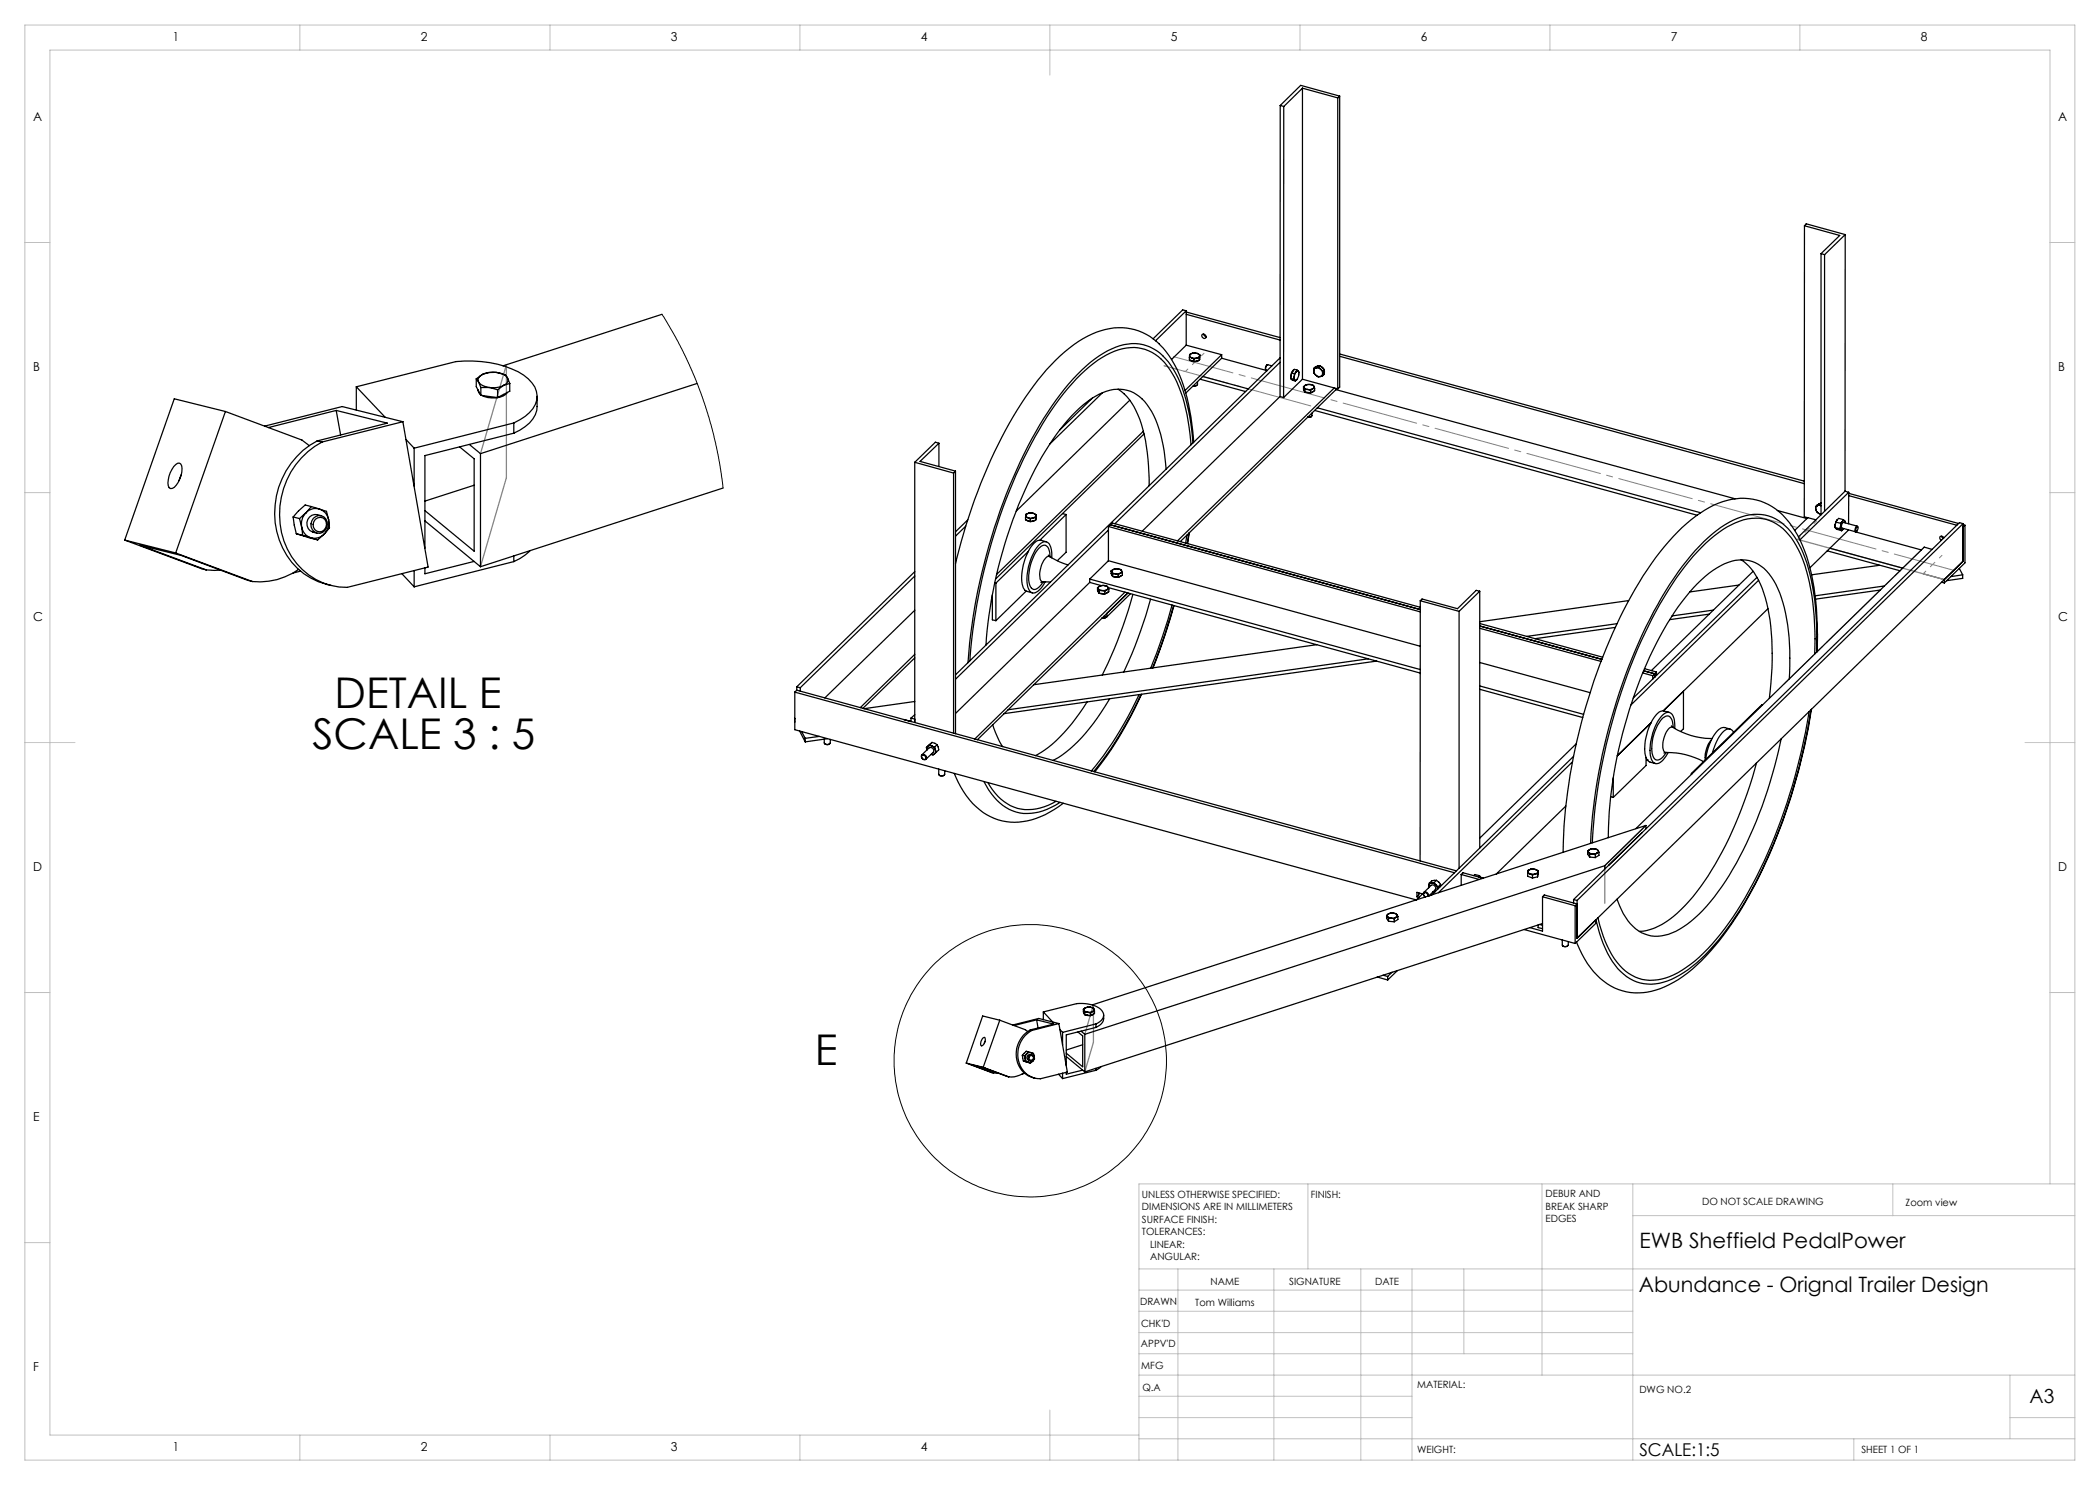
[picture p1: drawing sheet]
<svg xmlns="http://www.w3.org/2000/svg" width="420mm" height="297mm" viewBox="0 0 420 297" stroke-linecap="round" stroke-linejoin="round" font-family="sans-serif">
<g fill="none" stroke="#000" stroke-width=".2">
<path d="M132.4 62.9l2.8 4.7 1.7 3.3 2.1 4.7 1.4 3.7 1.4 4.2 1.4 5.3 .8 4.5 .6 4.3"/>
<circle cx="206.1" cy="212.1" r="27.2"/>
</g>
<path d="M96.1 90.7l5.2-17.7v22.5l-5.2 17.8M359.5 107.9l29.4 8M329.2 165.1l-8.2 8v7.6M217 206.9l1.7-6v7.6l-1.7 5.9" fill="none" stroke="#808080" stroke-width=".25"/>
<g fill="none" stroke="#c0c0c0" stroke-width=".2">
<path d="M5 5h410v287h-410zM60 5v5M110 5v5M160 5v5M210 5v10M260 5v5M310 5v5M360 5v5M5 48.5h5M410 48.5h5M5 98.5h5M410 98.5h5"/>
<path d="M5 148.5h10M405 148.5h10M5 198.5h5M410 198.5h5M261.6 236.8v17M308.4 236.8v38.2M326.6 236.8v55.2M378.6 236.8v6.3M410 236.8v-226.8h-400v277h217.8M415 236.8h-187.2v55.2M5 248.5h5M227.8 253.8h187.2"/>
<path d="M227.8 258h98.8M235.6 253.8v38.2M254.8 253.8v38.2M272.2 253.8v38.2M282.4 253.8v38.2M292.8 253.8v17M326.6 243.1h88.4M227.8 270.8h98.8M227.8 266.5h98.8M227.8 262.3h98.8M227.8 279.3h54.6M227.8 275h187.2"/>
<path d="M402 275v12.8M60 287v5M110 287v5M160 287v5M210 282v10M227.8 287.8h187.2M227.8 283.5h54.6M370.8 287.8v4.2M402 283.5h13"/>
</g>
<path d="M384.9 109.4l-28.1 27.4" fill="none" stroke="#808080" stroke-width=".2" stroke-dasharray="15.2 1.3 1.3 1.3" stroke-dashoffset="7.1"/>
<path d="M234.7 71.3l156.1 42.8" fill="none" stroke="#808080" stroke-width=".2" stroke-dasharray="15.2 1.3 1.3 1.3" stroke-dashoffset="2.9"/>
<path d="M232.8 73.1l4.3 1.2" fill="none" stroke="#808080" stroke-width=".2" stroke-dasharray="15.2 1.3 1.3 1.3" stroke-dashoffset="14.9"/>
<path d="M232.8 73.1l29.4 8.1" fill="none" stroke="#808080" stroke-width=".2" stroke-dasharray="15.2 1.3 1.3 1.3" stroke-dashoffset="1.9"/>
<path d="M237.1 74.3l3.7-3.6M359.6 107.9l3.7-3.7M384.6 114.7l3.8-3.6" fill="none" stroke="#808080" stroke-width=".2" stroke-dasharray="15.2 1.3 1.3 1.3" stroke-dashoffset="14.5"/>
<g fill="none" stroke="#000" stroke-width=".25">
<path d="M260.5 17.6l7 2M260.5 17.6l-3.7 3.7M260.5 17.6v58.2M267.5 19.6v58.2M267.9 19.2l-7.8-2.1-4.1 4M267.9 19.2l-.4 .4M267.9 19.2v58.2l-.4 .4M256 21.1l.8 .2M256 21.1v58.2M256.8 21.3l-.1 58.2M360.9 45.2l7 1.9-3.7 3.6M360.9 45.2l.3-.4 7.8 2.1"/>
<path d="M360.9 45.2v58.2l2.3 .6M364.2 50.7l.7 .2M364.2 50.7v52.3M364.9 50.9v51.4M369 46.9v51.3M369 46.9l-4.1 4M71.3 77.4l19.9-5.1a21.9 21.9 0 0 1 13.5 2.7 4.9 4.9 0 0 1 2.7 5 7.3 7.3 0 0 1-4.6 4.6M71.3 77.4l5.7 6M71.3 77.4v4.6M95.2 75.8l.5 .6M95.2 75.8v1.5l1 1.8M95.6 78l.5 .9"/>
<path d="M95.7 76.4a3 3 0 0 0 2.1 1.1M95.7 76.4l.5 1.1M96.2 79.1l3.3 .4M96.2 77.5v1.6M96.2 77.5h1.6M96.5 74.9a1.15 1.15 0 0 0-.8 1.5M96.5 74.9l-1.3 .9M97.8 77.5l1.7 .5M99.4 74.5a5.2 5.2 0 0 0-2.9 .4M99.4 74.5a2.7 2.7 0 0 1 2.1 1.1M99.4 74.5l1.6 .5 .5 .6M99.4 74.5h-1.7l-1.2 .4"/>
<path d="M99.5 78v1.5M100.7 77.1a4.9 4.9 0 0 1-2.9 .4M100.7 77.1l-1.2 .9M101.5 75.6a1.11 1.11 0 0 1-.8 1.5M101.5 78.5a4.4 4.4 0 0 1-5.1 .6M101.5 75.6l.5 1.1M102 76.7l-1.3 .4M102 76.7v1.5l-2.5 1.3M107.4 79.3a5.8 5.8 0 0 1-1.5 5.3l-1.9 1.4-1.2 .6M132.4 62.9l-31.8 10.3M139.4 76.7l-43.3 14M218.5 79.6l-6.6 6.4"/>
<path d="M220.5 78.6l-10.6 10.2M223.6 77.8a13 13 0 0 1 5 8.1 43.1 43.1 0 0 1 1.2 11.3M237.2 62.9l18.8 5.1M237.2 62.4l18.8 5.1M237.2 62.2l-6.1 6M237.2 62.2l-.7-.2-5.9 5.8M237.2 69l-2.9 2.9M237.2 62.2v6.8M237.2 69l7.1 1.9M237.9 71.5v.5l.9 .3M237.9 71.5h.4M237.9 71.1v.2l.4 .2"/>
<path d="M237.9 71.1v.4M238 72a1.59 1.59 0 0 0 1.7 .1M238.3 71.5l1 .1M238.3 71.5l.5 .3M238.5 70.7l-.4 .1-.2 .3M238.5 70.7h1M238.5 70.7l-.5 .2-.1 .2M238.8 71.8v.5M239.3 71.6l-.5 .2M239.4 77l-.7 .2M239.5 70.7l.3 .2 .1 .3M239.5 76.3v.7l-.4 .1h-.4"/>
<path d="M239.5 70.7l.5 .3M239.9 71.5l-.6 .1M239.9 72.1l-1.1 .2M239.9 71.5v.6M239.9 71.2l-.2 .2-.4 .2M239.9 71.2v.3M239.9 71.8v.2M240 71l-.1 .2M240 71l-.1 1.1M240 75.8l9.1 2.5M240.5 66.8a.46 .46 0 0 1 .7 .3 .46 .46 0 0 1-.4 .6l-.4-.4zM240.6 75.3l9.1 2.5"/>
<path d="M240.7 66.8l.1 .3 .4 .2M244.3 71.6l8.9 2.5M244.3 70.9l-7.3 7.2M244.3 71.6l-7.2 7M244.3 70.9v.7M253.2 74.1l.2 .1M253.4 73h-.1a.88 .88 0 0 0-.1 1M254.4 73.2l-.9-.3a.97 .97 0 0 0-.3 1.2M256 79.3l.7 .2M256 72.5l-33 32.2M256 71.6l-64.9 63.4M256 79.3l-27.5 26.9"/>
<path d="M258.2 75.7l.1 .2M258.2 75.7l.5 .1M258.2 75.7l.3 .4 .6 .1M258.3 75.9h.1M258.3 74.6l-.1 1.1M258.3 74.6l.6 .2M258.7 75.8l.3 .3M258.8 74a1.7 1.7 0 0 0-.6 1.7M258.9 75.3l-.2 .5M258.9 75.3l.1 .8M258.9 74.8v.5M259 76.1l.1 .1"/>
<path d="M259.2 74.4l-.3 .9M259.2 74.4l-.3 .4M259.4 75.9l-.2 .2h-.2M259.4 74l.2 .2M259.4 74l-.5-.1-.6 .7M259.4 74l-.2 .4M259.4 75.9l-.3 .3M259.6 74.2h-.1l-.3 .2M259.6 74.2a1.72 1.72 0 0 1-.2 1.7M259.6 74.2l.2 .3M259.8 74.5v.1M260.5 75.8l-3.8 3.7"/>
<path d="M260.5 75.8l7 2M260.7 77.3l.1 .2M260.7 77.3v.6l.3 .5M260.8 78.1l.1 .2M260.8 77.5l.3 .3 .4 .1M260.8 77.5l.2 .4M261 78.4l1.1 .2M261 77.9v.5M261 77.9h.5M261.1 77l-.3 .3v.2M261.1 77l-.4 .3M261.5 77.9l.6 .2"/>
<path d="M262.1 76.9l-1 .1M262.1 76.9l.7 .4M262.1 76.9l.5 .1 .2 .3M262.1 78.1v.5M262.5 77.7l-1 .2M262.5 77.7l-.4 .4M262.7 74.2l.1 .3 .3 .5M262.7 74.2v.4l.4 .4M262.7 78.2a1.45 1.45 0 0 1-1.6 .2M262.8 77.3v.2l-.3 .2M262.8 77.3l.1 .3M262.8 73.6l-.1 .6"/>
<path d="M262.9 77.6l-.4 .1M262.9 77.6v.5l-.8 .5M263.1 75l.4 .2 .5 .1M263.1 75l.5 .4 .4-.1M263.2 73.6l-.3 .2-.2 .4M263.2 73.6h.5l.4 .3M263.2 73.6h-.4M263.7 73.4l.4 .5M263.7 73.4l-.5 .2M263.8 73.2l-.4 .1M264 73.2l.9 .7M264 73.2l-.3 .2"/>
<path d="M264 73.2l-.9 .1-.3 .3M264.1 73.9l.3 .4 .1 .5M264.1 73.9l.5 .3M264.2 73.3l.6 .5M264.5 74.8l-.1 .2-.4 .3M264.5 75.2l-.5 .1M264.5 74.8v.4M264.6 74.2l-.1 .6M264.9 74.1l-.1 .5M264.9 73.9l-.1 1-.3 .3M264.9 73.9l-.3 .3M266.8 77.6l-31.3 30.6"/>
<path d="M267.2 77.9l79.8 21.9M267.2 77.9l-31.1 30.4M267.2 77.7v.2M267.9 71.3l93 25.4M267.9 70.8l93 25.4M34.7 93.3l.9-.7h.3a1.49 1.49 0 0 1 .5 1.8 4.5 4.5 0 0 1-1.9 3.3h-.4a1.42 1.42 0 0 1-.4-1.7 5.7 5.7 0 0 1 1-2.7zM36.2 95l-.4 1.1M45.1 82.3l15.3 5.7 1.4 1.1M45.1 82.3l-10 28.3M45.1 82.3l-10.2-2.5-10 28.2M63.4 88.2a16.2 16.2 0 0 0-3.9 25.5 13.4 13.4 0 0 0 6.8 3.4M63.4 88.2l1 .2"/>
<path d="M67.2 82.1l10.3 2.5-14.1 3.6M67.2 82.1l-13.5 3.4M67.2 82.1l.9 4.9M80.6 84.3l5 29.1-16.1 4.1a13.7 13.7 0 0 1-13.5-12.7 16.4 16.4 0 0 1 8.4-16.4M80.6 84.3l-16.2 4.1M80.6 84.3l-12.2-3-15.5 3.9M81.2 87.9l1.6 1.7M82.8 89.6v7.6M91.9 89.4l2.9 2.4v18.4l-9.8-8.1M93.9 88.9l2.2 1.8M94.8 97l-9.8 3.2M96.1 90.7v22.6"/>
<path d="M102.8 84.6l-20 5M102.8 84.6v2M102.8 86.6l-17.8 4.5v18.5M144.6 97.6l-48.5 15.7M183 92.5v52M183 92.5l7.7 2.1M187.8 88.6l-.7-.2-4.1 4.1M187.8 88.6l-3.8 3.7 7.1 1.9M187.8 88.6v4.7M190.7 94.6v52M191.1 94.2v52.6M191.1 94.2l-.4 .4"/>
<path d="M226 80l-22.8 22.2M228.7 86.3l-29.4 28.6M228.8 86.8l-29.7 29M233.2 93.8a25.6 25.6 0 0 0-3.3-12.2 7.2 7.2 0 0 0-10.1-2.8 30 30 0 0 0-10.7 11.3 89.6 89.6 0 0 0-11.9 38.9M238.2 89a34.2 34.2 0 0 0-3.8-14.4 9 9 0 0 0-8.3-5.1 15.1 15.1 0 0 0-9.1 4.6 55.9 55.9 0 0 0-11.5 16.2 113.5 113.5 0 0 0-11.5 41.8M238.6 88.6a36.4 36.4 0 0 0-3.4-13.8 10.7 10.7 0 0 0-6.6-5.9 10.5 10.5 0 0 0-7.9 1.8 36.8 36.8 0 0 0-11.1 11.7 106.3 106.3 0 0 0-14.4 37.4 106.2 106.2 0 0 0-1.6 12.7M238.7 88.5a36.3 36.3 0 0 0-4.3-16.5 12.4 12.4 0 0 0-9.9-6.5 16.1 16.1 0 0 0-10.6 4.1 50.4 50.4 0 0 0-12 15.1 112.2 112.2 0 0 0-10.8 28M262.3 83.3l-.8 .1M262.4 82.6v.7l-.8 .1M262.9 82.1l76.5 20.9M263.5 81.6l76.6 20.9M369 98.2l-9.3 9.2"/>
<path d="M369 98.2l.7 .3M369.7 99.1l21.7 6M369.7 98.7l22 6M369.7 98.5l-9.7 9.5M369.7 98.5v6.2M24.9 108l10.2 2.6M24.9 108l16.3 6M35.1 110.6l15.4 5.7M41.2 114h2.8M41.2 114l-13.2-5 8.2 2.1 14.3 5.2M58.6 103.4l.7 3.3M58.6 103.4l1.3 .3"/>
<path d="M59.3 106.7l4.2 1.3M59.3 106.7l1.2 .4M59.7 113.9a13.4 13.4 0 0 1-9.2 2.4M59.9 103.7l.4 1.7M60.1 114.2l-1.5 .4M60.3 105.4l.2 1.7M60.3 105.4a2.78 2.78 0 0 0 1.9 2.2M60.5 107.1l1.7 .5M61.2 102.5a3.3 3.3 0 0 0-.9 2.9M61.2 102.5l-1.3 1.2M62.2 107.6l1.3 .4M62.3 101.3l-1.3-.3-2.4 2.4"/>
<path d="M62.3 101.3l1.6 .5M62.3 101.3l-1.1 1.2M62.7 103.6a1.64 1.64 0 0 1 2.2-.2 1.64 1.64 0 0 1 .4 2.2 1.63 1.63 0 0 1-2.2 .9 1.63 1.63 0 0 1-.7-2.3zM63.1 103.9a1.38 1.38 0 0 1 2 .1 1.38 1.38 0 0 1-.3 2 1.38 1.38 0 0 1-1.9-.2 1.38 1.38 0 0 1 .2-1.9zM63.9 101.8a2.56 2.56 0 0 0-2.7 .7M63.9 101.8a2.64 2.64 0 0 1 1.8 2.2M63.9 101.8l1.4 .5 .4 1.7M64.3 103.1a1.9 1.9 0 0 0-2.9 1.2 1.9 1.9 0 0 0 2 2.3M64.8 106.8a2.76 2.76 0 0 1-2.6 .8M64.8 106.8l-1.3 1.2M65.7 104a3.3 3.3 0 0 1-.9 2.8M65.7 104l.2 1.6-1.1 1.2"/>
<path d="M80.4 114.7l2.4 2.7M82.8 114.1v3.3M85 104.2l11.1 9.1M94.8 112.3l-9.8 2.5v-1.2M102.8 111.2v1.1M102.8 112.3l-20 5.1M106 110.1a9.7 9.7 0 0 1-3.2 2.2M183 115.2l-22.9 22.3M183 114.3l-23.7 23.1M193.1 105.2l-2 2M193.6 104l-2.5 2.4M198.5 119v5l.7 .1"/>
<path d="M199 116.6h.2M199.2 116.6v7.5M205.1 103.4l.5 .1M205.1 103.4v.6l1 .3M205.2 103.1v.2l.4 .2M205.2 103.1l-.1 .3M205.2 104a1.54 1.54 0 0 0 1.8 .1M205.2 118.2l-6 5.9M205.6 103.5l1 .1M205.6 103.5l.5 .3M205.7 110.3l-6.5 6.3M205.7 102.7l-.3 .1-.2 .3"/>
<path d="M205.7 102.7h1M205.7 102.7l-.5 .1v.3M206.1 103.8v.5M206.6 103.6l-.5 .2M206.7 102.7l.4 .2 .1 .2M206.7 102.7l.5 .2M207.1 103.5l-.5 .1M207.1 104.1l-1 .2M207.1 103.5v.6M207.2 103.1l-.3 .4-.3 .1M207.2 103.7l-.1 .2M207.2 103.1l-.1 .4"/>
<path d="M207.2 103.7l-.1 .4M207.2 102.9v.2M207.2 102.9v.8M208.6 116.4h1.5M208.6 116.4l-.4 .1M209.3 108.4l-1.1-.3a2.02 2.02 0 0 0-2 1.2 10.7 10.7 0 0 0-1.6 8.2l.6 .7 1.3 .4M209.7 111l.3 .3M210 111.3l1.9 1.1 1.7 .6M210 111.3h-.1a1.78 1.78 0 0 0-1.5 1.5 3.8 3.8 0 0 0-.1 3.4l.3 .2M210 111.3a1.9 1.9 0 0 0-1.2-2.3 4.7 4.7 0 0 0-2.5 3.3 7 7 0 0 0-.1 5.2 1.06 1.06 0 0 0 1.8-.3l.6-.8M210.3 111.5a3.9 3.9 0 0 0-.6-2.9 1.42 1.42 0 0 0-2.1 .7 10.7 10.7 0 0 0-2 8.2 1.2 1.2 0 0 0 .9 1.1 1.2 1.2 0 0 0 1.4-.6l1.1-1.6M212.5 102.7l.7 .2"/>
<path d="M213.2 102.9l-5.2 5.2M213.2 102.9v7.6l-1.7 1.6M217.9 115.8l66.2 18.1M217.9 116.5l2.3 .6M217.9 115.8v.7M217.9 116.5l-26.8 26.2M219.5 117.5l.2 .3M219.5 117.5v.5l.3 .6M219.6 118.3h.1M219.6 118.3l.2 .3M219.7 117.8l.7 .3M219.7 117.8l.1 .3"/>
<path d="M219.8 118.6l1.1 .2M219.8 118.1v.5M219.8 118.1h.6M219.9 117.2l-.3 .3 .1 .3M219.9 117.2l-.4 .3M220.4 118.1l.5 .1M220.9 117.1l-1 .1M220.9 117.1l.4 .1 .3 .3M220.9 117.1l.5 .2 .2 .2M220.9 118.2v.6M221.3 118l-.9 .1M221.3 118l-.4 .2"/>
<path d="M221.6 117.5v.2l-.3 .3M221.6 118.4a1.4 1.4 0 0 1-1.7 .2M221.6 117.5l.2 .3M221.6 117.5l62.5 17.1M221.7 112.1l62.4 17.2M221.7 112.1l-3.8 3.7M221.7 105.3l62.4 17.1M221.7 105.3v6.8M221.7 106l-30.6 29.9M221.8 117.8l-.5 .2M221.8 117.8v.6l-.9 .4M222 104.9l62.1 17"/>
<path d="M222 104.9l-.3 .4M222 104.9l.4-.3 61.7 16.9M222.2 114.2l.2 .2M222.2 114.2v.5l.3 .6M222.4 115l.1 .2M222.4 114.9v.1M222.4 114.4l.2 .2 .5 .2M222.4 114.4l.1 .4M222.5 115.3l1.1 .2M222.5 114.8v.5M222.5 114.8h.6M222.6 113.9l-.2 .3v.2"/>
<path d="M222.6 113.9l-.4 .3M223.1 114.8l.5 .1M223.6 113.8l-1 .1M223.6 113.8l.7 .3M223.6 113.8l.6 .1 .1 .2M223.6 114.9v.6M224 114.6l-.9 .2M224 114.6l-.4 .3M224.3 114.1v.2l-.3 .3M224.3 115.1a1.56 1.56 0 0 1-1.7 .2M224.3 114.1l.2 .4M224.5 114.5l-.5 .1"/>
<path d="M224.5 114.5v.5l-.9 .5M225 118.4l-30.1 29.4M225.6 118.6l-30.1 29.4M226.1 118.7l-4.7 4.7M226.6 118.9a91.9 91.9 0 0 1-6.1 16.1M230.1 119.8a93 93 0 0 1-5.3 14.6M237.4 107l-.3 1.6M237.8 106.6l-.3 2.1M295.9 118.2l-.7-.1-3.7 3.6-7.1-1.9-.3 .4M295.9 118.2l-4.1 4.1M295.9 118.2v51.4M347.8 117l-9.8 1.4"/>
<path d="M348.2 112a11.6 11.6 0 0 1 4.5 6.6 47.9 47.9 0 0 1 1.3 19.5l-.1 1.6M350.6 114.3l-20.3 19.8M351.4 115.5l-24.8 24.1M351.7 116.1l-25.5 24.9M355.5 102.1l5.9 1.6M361.6 103.5l-2.6 2.6M363.1 101.3v.6M363.1 101.9l.3 .4 .3 .4M363.1 101.9l.2 .4 .4 .4M363.4 101.1l-.3 .4v.4M363.4 101.1l-.3 .2M363.7 102.7l.5 .1"/>
<path d="M363.7 102.7l.5 .2M363.9 100.9l.3 .2h-.8M363.9 100.9l-.5 .2M363.9 100.7l-.2 .2M364.1 100.6l-.2 .3M364.1 100.6h.1M364.1 100.6l-1 .7M365.4 110.2l14.6 4M366 109.6l14.5 4M367 104.9v.6M367 105.5l.4 .4 .9 .2M367 104.9v.5"/>
<path d="M367 105.5l.9 .3M367.2 104.4l-.2 .5M367.2 104.4l.9 .3M367.4 104l-.2 .4M367.4 104l-.4 .9M367.9 105.8l.3 .2M368.1 105.2l-.2 .6M368.1 105.2l.1 .8M368.1 104.7v.5M368.2 106l.1 .1M368.5 104.3l-.4 .9M368.5 104.3l-.4 .4"/>
<path d="M368.7 105.8l-.3 .2h-.2M368.7 103.9l.2 .2M368.7 103.9l-.2 .4M368.7 103.9l-1-.2-.3 .3M368.7 105.8l-.4 .3M368.7 105.7v.1M368.9 104.1h-.2l-.2 .2M368.9 104.1l.1 .5M368.9 104.1l.1 .4M369.7 106l-7.7 7.6M371.4 105.4l.1-.1a.6 .6 0 0 1-.3 1v-.4zM371.4 105.2l-2.7-.7a.81 .81 0 0 0-.3 1.1l15.9 4.4"/>
<path d="M371.6 105.4l-.1-.1a.64 .64 0 0 0-.5 .4 .64 .64 0 0 0 .2 .7l.1-.1M375.9 113.1l-13.6 1.9M376.1 118l-13 1.8M376.9 117.2l-13.9 2M386.4 109.9l-1.6-.5-57.6 56.3M388.3 107.2l.4 .5M388.3 116.4l.6 .2M388.8 107.6a.44 .44 0 0 0-.5-.4 .44 .44 0 0 0-.4 .4 .44 .44 0 0 0 .4 .5M391.9 113.7l.6 1.3M392.5 115l-2.3 .3M392.5 115v.7l-3.1 .4M392.6 112.3l-3.7 3.6v.7"/>
<path d="M392.6 104.7v7.6M392.6 104.9l.4 .2M392.6 104.7l-77.2 75.4M392.6 104.7l-.7-.2-77.2 75.4M392.6 112.3l-77.2 75.3M393 105.1l-.4 .3M393 105.1v7.5l-4.1 4M159 138.4v7.5l124.2 34.1M159 138.4l131.9 36.2M159.3 138l-.3 .4M159.3 138l132 36.2M159.3 137.4v.6"/>
<path d="M159.3 137.4l.8 .1M160.1 137.5v.8M183 122.1l-18 17.5M183 130.9l-11 10.6M183 131.6l-10.4 10.1M220.8 123.2l.6 .2M221.1 123.5l-.3 .2-.4-.1M221.2 123.3l-.3 .3h-.5M221.4 122.7v.7M221.9 139.8a34.7 34.7 0 0 1-10.2 11.7l-1.1 .6M227.8 138.9a68.4 68.4 0 0 1-9.5 15.3M228.2 138.9a70.4 70.4 0 0 1-9.5 15.4"/>
<path d="M228.3 138.8a72.6 72.6 0 0 1-9.3 15.6M234.4 121a114 114 0 0 1-4.2 12.6M234.7 121.1a117.7 117.7 0 0 1-4.2 12.5M234.8 121.1a129.1 129.1 0 0 1-4.2 12.5M263.3 128.9l-56.5 8M273.7 131.8l-72.1 10.2M275.3 132.2l-74.5 10.5M284.1 120.2l7.7 2.1M284.1 120.2l-.1 52M291.8 122.3v51.3M295.9 137.2l20.8 5.7M295.9 137.9l20.6 5.6"/>
<path d="M295.9 132.5l22.1 6M295.9 125.2l24.5 6.7M295.9 125.7l24.3 6.6M295.9 124.7l24.6 6.7M323.1 125.5l-16.1 2.2M323.4 124.7l-18 2.6M325.7 120.1l-29.8 4.3M328.5 134.6l2.1 .5M328.7 134.2l2.2 .6v.7M328.9 133.7l2.4 .7M330.6 135.1v.7M331.3 134.4l-.7 .7"/>
<path d="M331.3 134.4v.7M336.7 138.3v7.5l-.6 .5M341.8 122.8l-7.9 1.1M342.7 122l-8.3 1.2M353.6 121.7l-20.9 20.5M357.9 135.8a42.8 42.8 0 0 0-1.9-17.2 10.1 10.1 0 0 0-5.6-6.3 8.2 8.2 0 0 0-7 1.3 34.3 34.3 0 0 0-10.7 12.4 89.8 89.8 0 0 0-11 41.5M362.9 130.8a48.3 48.3 0 0 0-2.7-19.8 12.3 12.3 0 0 0-6.2-6.9 9.7 9.7 0 0 0-8.6 1.3 38.2 38.2 0 0 0-11.8 12.8 108.9 108.9 0 0 0-14.3 41.3l-.4 3.4-.4 5.7M363.3 130.5a49 49 0 0 0-2.7-20 11.8 11.8 0 0 0-6.9-7.3 10.5 10.5 0 0 0-8.6 1.7 38.6 38.6 0 0 0-11.2 12 109.5 109.5 0 0 0-14.7 41.1l-.7 5.2-.4 5.5M363.4 130.3a53.6 53.6 0 0 0-2.5-20.2 16.5 16.5 0 0 0-7.2-9.2 12.2 12.2 0 0 0-11.8 .6 37.6 37.6 0 0 0-12.4 12.4 108.6 108.6 0 0 0-15.2 39.4 93.8 93.8 0 0 0-1.7 17.2M158.9 143.7l.1 .1M158.9 143.7h.1M158.9 144.4h.1"/>
<path d="M159.9 146.2l1.1 2.2M160.3 146.3l.7 1.4M161 147.7v.7M163.9 147.3l-2.9 .4M164.9 147.8v.8a.72 .72 0 0 0 1.2 0v-.7M165 148.8l.3 .1 .6-.1M165.5 147.7l-4.5 .7M182.2 143.6v.7l-1.4-.4M182.2 143.6l.8 .2M183 140.3l-10.2 1.4M183 142.9l-.8 .7M184.4 151l1.4-1.4a.63 .63 0 0 1 .8 .1 .63 .63 0 0 1 .1 .8l-1.5 1.3"/>
<path d="M184.4 151.1a.46 .46 0 0 1 .7 .2 .46 .46 0 0 1-.3 .6l-.4-.4zM184.4 151a.58 .58 0 0 1 .8 .1 .58 .58 0 0 1-.1 .8 .64 .64 0 0 1-.7-.2 .64 .64 0 0 1 0-.7zM185.6 149.3l-.3 .3 .1 .4-.1-.5M185.6 149.3l-.3 .2M185.9 148.9l.5 .3M185.9 148.9l-.3 .4M186.2 150.9l.7-.1-.3 .2zM186.4 148.5l1 .4M186.4 149.2l.5 .4 .2 .4M186.4 149.2l-.5-.1-.3 .2M186.4 148.5l-1.1 1M186.4 149.2l.5 .2"/>
<path d="M186.4 148.5l-.5 .4M186.9 149.4l.2 .6M187.1 150v.4l-.2 .4M187.1 150l.2 .4M187.3 150.4l-.4 .4M187.4 148.9l.3 1.1-.4 .4M187.4 148.9l-.5 .5M187.7 153.8v1.1a.74 .74 0 0 0 1.2 0v-.7M187.9 155l.2 .2 .7-.2M190.9 154.7a15.4 15.4 0 0 0 8 9 13.2 13.2 0 0 0 11.9-1.8l1.9-1.2M196.8 156.3a10.4 10.4 0 0 0 7.9 6.4 12 12 0 0 0 7.3-2.2M197.6 156.5a9 9 0 0 0 9.7 5.3l2.4-.8 1.5-.7"/>
<path d="M198.5 145l1 2.4 1 1.9M217.4 140.4a30.9 30.9 0 0 1-10 10.6l-.3 .1M314.5 152.4l-26.8 26.1M314.7 151.3l-28.4 27.7M315.2 148.8l-19.3 18.8M322.1 159.3l.6 .2M322.7 155.6v3.9M329.2 151.5v1.6l-6.5 6.4M329.4 152h.1M330.2 144.6l-6.7 6.6M333.2 150.5a15.1 15.1 0 0 1 7.5 1.8M333.2 150.5l-.4 .1"/>
<path d="M333.9 142.5a2.05 2.05 0 0 0-1.8-.2 7.8 7.8 0 0 0-2.9 5.2 6.1 6.1 0 0 0 .3 4.6l.5 .3 1.1 .3M334.3 145.2l.1 .1a14.2 14.2 0 0 0 8 2.4M334.6 145.5l-.2-.1a2.87 2.87 0 0 0-1.7 2.6 2.57 2.57 0 0 0 .3 2.4l.2 .1M334.6 145.4a2.08 2.08 0 0 0-1-2.2 2.57 2.57 0 0 0-2.1 1.8 8.8 8.8 0 0 0-.9 6.3 .97 .97 0 0 0 .8 .7 .97 .97 0 0 0 1-.4l.8-1.1M335 145.7a3.5 3.5 0 0 0-.8-3.1 1.61 1.61 0 0 0-2.2 1 10.9 10.9 0 0 0-1.7 8.2 1.16 1.16 0 0 0 .9 .9 1.16 1.16 0 0 0 1.2-.4l1.2-1.8M338.3 154.7l.1 .1M338.3 154.7v.2M342.3 148a5.4 5.4 0 0 0-1.2 4M346 145.8a2.05 2.05 0 0 0-1.8-.2 8.3 8.3 0 0 0-3 5.8l-.1 .5M346.7 146.5a1.12 1.12 0 0 0-2-.2 9.3 9.3 0 0 0-2.2 4.3M351.3 152.6a73.4 73.4 0 0 1-12.7 26.8 19.6 19.6 0 0 1-8.5 6.5l-2.2 .4M352.5 141h-.2l-14 13.7"/>
<path d="M356.2 147.8a86.9 86.9 0 0 1-11.1 28.4 28.7 28.7 0 0 1-9.9 10.1 7 7 0 0 1-8.6-1 13.3 13.3 0 0 1-3.2-5.5M361.8 142.3a109 109 0 0 1-14.4 39.9 39.5 39.5 0 0 1-10.2 11.3 10.5 10.5 0 0 1-10.1 1.9 12.3 12.3 0 0 1-6.1-7.2l-1.4-4.7M362.2 142a110.9 110.9 0 0 1-14.3 40.2 44.1 44.1 0 0 1-10.3 11.7 12.3 12.3 0 0 1-8.8 2.8 10.4 10.4 0 0 1-7.3-6.1l-1.2-2.9-1.1-3.8M362.3 141.8a113.7 113.7 0 0 1-14.3 40.5 44 44 0 0 1-12.3 13.6 13.7 13.7 0 0 1-11.3 2.3 13.9 13.9 0 0 1-8.5-8.4l-.6-1.4M283.4 179.3l.4 .2M283.8 178.6v.4l-.4 .3M284.5 178.8l-1.2 1.2M284.7 178.8l-1.3-.3v.8M284.8 178.5l1.4-1.4a.62 .62 0 0 1 .7 .1 .62 .62 0 0 1 .2 .7l-1.3 1.3M285.7 179.2a.57 .57 0 0 0-.3-.7 .57 .57 0 0 0-.7 .2l.1 .4 .3 .3a.41 .41 0 0 1-.4-.5 .41 .41 0 0 1 .6-.3l.2 .3v.3M285.8 177.2v.3M285.8 177.2l-.1 .4"/>
<path d="M285.8 179.1h.1M285.9 176.6h.4M285.9 176.6l-.1 .6M286.3 176.6l-.3 .1-.2 .5M286.3 176.6l.5 .1 .4 .3M286.6 178.4h.3h-.3M286.8 176.5l.4 .5M286.8 176.5l-.5 .1M287.2 177l.2 .3 .1 .6 .1-.5M287.2 177l.4 .4M287.3 176.1l.8 .8M287.3 176.1a1.56 1.56 0 0 0-1.4 .5"/>
<path d="M287.3 176.1l-.5 .4M288.1 176.9v.4M288.1 176.9l-.5 .5M292.2 174.9l3.6 1M292.2 174.9v2.2M292.2 174.9l.4-.3 4 1M294.7 175.1l.3-.2 .8 .2M295.8 175.1l-.1 .3 .3-.1M295.8 175.1l.2 .2M295.9 175.4l.8 .2M296 175.3l.1 .2M305.5 174.7v.6l1 .3"/>
<path d="M305.5 174.7l.5 .1M305.6 174.3l.4 .5M305.6 174.3l-.1 .4M306 174.8l.5 .2M306 174.8h1M306.1 173.8l1 .1M306.1 173.8l-.3 .2-.2 .3M306.1 173.8l-.5 .3v.2M306.5 175v.6M307 174.8l-.5 .2M307.1 173.9l.4 .2 .1 .3M307.1 173.9l.5 .2"/>
<path d="M307.5 174.7l-.5 .1M307.5 174.7v.7M307.5 175.4l-1 .2M307.6 174.4l-.6 .4M307.6 174.4l-.1 .3M307.6 174.1v.3M307.6 174.1l-.1 1.3M308.5 179.3v6.9l-2.5-.7M308.5 179.3l6.5 1.8M308.5 179.3l.4-.3 6.5 1.8-.4 .3M313.2 161.2l-13.9 13.6M314.7 179.9l.7 .2"/>
<path d="M314.7 179.9v.7M317.5 170.2l.2 .3M317.5 170.2v.6l.4 .6M317.7 170.5l.8 .3M317.7 170.5l.2 .3M317.9 169.9l-.3 .3 .1 .3M317.9 169.9l-.4 .3M317.9 171.4l1.2 .1M317.9 170.8v.6M318.5 170.8l.6 .1M318.5 170.8h-.6M318.8 169.8l-.9 .1"/>
<path d="M318.8 169.8l.8 .3M319.1 170.9v.6M319.4 170.6l-.9 .2M319.4 170.6l-.3 .3M319.6 170.1a.33 .33 0 0 1-.2 .5M319.6 170.1l.2 .4M319.8 170.5l-.4 .1M319.8 170.5v.6l-.7 .4M321 173.1l-104 33.8M321 173.1v.7M329.2 165.1l-110.7 35.9M329.2 165.1l-8.2 8"/>
<path d="M329.2 165.1v.7M275.4 195.4l2.1 .6M276.6 195l.9 .3M277.3 183.1l.2 .2M277.3 183.1v.6l.4 .6M277.5 183.3l.8 .3M277.5 183.3l.2 .4M277.5 195.3v.7M277.7 182.8l-.2 .2v.3M277.7 182.8l-.4 .3M277.7 184.3l1.1 .1M277.7 183.7v.6"/>
<path d="M278.3 183.6l.5 .2M278.3 183.6l-.6 .1M278.4 194.4l-.9 .9M278.6 182.6l-.9 .2M278.6 182.6l.8 .3M278.6 182.6l.6 .1 .2 .2M278.8 183.8v.6M279.2 183.4l-.9 .2M279.2 183.4l-.4 .4M279.4 182.9v.3l-.2 .2M279.4 182.9l.2 .4M279.5 194.1l-2 1.9"/>
<path d="M279.6 183.3l-.4 .1M279.6 183.3v.6l-.8 .5M304.8 185.9l10.2 2.8M307.6 185v.5l.9 .2M307.9 184.9l.6 .2M308.5 184.7l-91.5 29.7M312.5 188v1a.72 .72 0 0 0 1.2 0v-.7M312.6 189.2l.3 .1 .6-.1M315 181.1v7.6M315.4 187.6l3.8-3.6v.7l-4.2 4M315.4 180.1v7.5M193.3 212.6l3.3 .9"/>
<path d="M193.3 212.6l5.4 2M196.5 207.7l.4-.2a1.14 1.14 0 0 1-.7 1.6v-.8zM196.6 213.5l5.2 1.9M197 208.3l-.2 .3M198.7 214.6h.9M198.7 214.6l-4.5-1.7 2.8 .7 4.8 1.8M200 204l5.1 1.9 .4 .4M200 204l-3.4 9.5M200 204l-3.5-.8-3.2 9.4M204.5 211.1l.2 1.1M204.5 211.1l.4 .1M204.7 212.2l1.4 .4"/>
<path d="M204.7 212.2l.4 .1M204.8 214.6l-.9 .4a3.8 3.8 0 0 1-2.1 .4M204.9 211.2l.1 .5M205 214.7l-.6 .1M205 211.7l.1 .6M205 211.7l.2 .5 .4 .2M205.1 212.3l.5 .1M205.3 210.8l-.2 .3-.1 .6M205.3 210.8l-.4 .4M205.6 212.4l.5 .2M205.7 210.4l-.5-.1-.7 .8M205.7 210.4l.5 .1"/>
<path d="M205.7 210.4l-.4 .4M206.1 206a5.4 5.4 0 0 0-.5 9.2l1.4 .4M206.1 206l.3 .1M206.2 210.5h-.5l-.4 .3M206.2 210.5l.5 .4 .1 .3M206.2 210.5l.5 .2 .1 .5M206.3 211a.63 .63 0 0 0-.9 .4 .63 .63 0 0 0 .7 .8M206.6 212.2l-.5 .3-.5-.1M206.6 212.2l-.5 .4M206.8 211.2v.6l-.2 .4M206.8 211.2l.1 .6-.3 .4M207.3 204l3.4 .8-4.6 1.2"/>
<path d="M207.3 204l-4.5 1.1M207.3 204l.3 1.6M208.7 202.4l6.6-1.7a6.3 6.3 0 0 1 5.1 1.4 1.57 1.57 0 0 1-.8 2.5l-.4 .2M208.7 202.4l1.9 2M208.7 202.4v1.5M211.7 214.8l.8 .9M211.8 204.7l1.7 9.7-5.4 1.4a4.9 4.9 0 0 1-4.1-7.2l1-1.5 1.4-1M211.8 204.7l-5.4 1.4M211.8 204.7l-4-1-5.2 1.3M212 205.9l.5 .6M212.5 206.5v2.5M212.5 214.6v1.1"/>
<path d="M213.3 211.3l3.7 3.1M215.6 206.4l.9 .8v6.2l-3.2-2.8M216.2 206.2l.8 .7M216.5 208.9l-3.2 1.1M216.5 214l-3.2 .8v-.3M216.7 201.9l.1 .2M216.7 201.9v.5l.3 .5M216.8 202.6l.2 .3M216.8 202.1l.7 .3M216.8 202.1l.2 .3M217 202.4v.5M217 206.9v7.5"/>
<path d="M217 202.9l1.1 .2M217 202.4h.5M217.1 201.6l-.3 .2v.3M217.1 201.6l-.4 .3M217.5 202.4l.6 .2M218.1 201.4l-1 .2M218.1 201.4l.7 .4M218.1 201.4l.5 .2 .2 .2M218.1 202.6v.5M218.5 202.3l-1 .1M218.5 202.3l-.4 .3M218.8 201.8v.2l-.3 .3"/>
<path d="M218.8 202.8a1.56 1.56 0 0 1-1.7 .2M218.8 201.8l.1 .4M218.9 202.2l-.4 .1M218.9 202.2v.5l-.8 .4M219.2 204.8l-6.7 1.7M219.2 204.8v.7M219.2 213.7v.4M219.2 205.5l-5.9 1.5v6.1M219.2 214.1l-6.7 1.6M220.3 213.3l-1.1 .8M220.7 203a2.15 2.15 0 0 1-1.5 2.5"/>
<circle cx="206.2" cy="211.6" r=".58"/>
<circle cx="206.3" cy="211.6" r=".46"/>
</g>
<g font-size="8.5">
<text x="66.9" y="141.5">DETAIL E</text>
<text x="62.5" y="149.7">SCALE 3 : 5</text>
<text x="163" y="213">E</text>
</g>
<g font-size="4.2">
<text x="327.9" y="249.6">EWB Sheffield PedalPower</text>
<text x="327.8" y="258.5">Abundance - Orignal Trailer Design</text>
</g>
<text font-size="3.9" x="405.9" y="280.6">A3</text>
<text font-size="3.5" x="327.9" y="291.3">SCALE:1:5</text>
<g font-size="2.5">
<text x="34.6" y="8.2">1</text>
<text x="84.2" y="8.2">2</text>
<text x="134.2" y="8.2">3</text>
<text x="184.2" y="8.2">4</text>
<text x="234.2" y="8.2">5</text>
<text x="284.2" y="8.2">6</text>
<text x="334.2" y="8.2">7</text>
<text x="384.2" y="8.2">8</text>
<text x="6.7" y="24.2">A</text>
<text x="411.7" y="24.2">A</text>
<text x="6.7" y="74.2">B</text>
<text x="411.7" y="74.2">B</text>
<text x="6.7" y="124.2">C</text>
<text x="411.7" y="124.2">C</text>
<text x="6.7" y="174.2">D</text>
<text x="411.7" y="174.2">D</text>
<text x="6.7" y="224.2">E</text>
<text x="6.7" y="274.2">F</text>
<text x="34.6" y="290.2">1</text>
<text x="84.2" y="290.2">2</text>
<text x="134.2" y="290.2">3</text>
<text x="184.2" y="290.2">4</text>
</g>
<g font-size="2">
<text x="228.4" y="239.6">UNLESS OTHERWISE SPECIFIED:</text>
<text x="262.2" y="239.6">FINISH:</text>
<text x="309.1" y="239.5">DEBUR AND</text>
<text x="228.4" y="242.1">DIMENSIONS ARE IN MILLIMETERS</text>
<text x="228.4" y="244.6">SURFACE FINISH:</text>
<text x="309.1" y="242">BREAK SHARP</text>
<text x="309.1" y="244.5">EDGES</text>
<text x="340.4" y="241">DO NOT SCALE DRAWING</text>
<text x="381.1" y="241.2">Zoom view</text>
<text x="228.4" y="247.1">TOLERANCES:</text>
<text x="230" y="249.6">LINEAR:</text>
<text x="230" y="252.1">ANGULAR:</text>
<text x="242.1" y="257">NAME</text>
<text x="257.8" y="256.9">SIGNATURE</text>
<text x="275" y="256.9">DATE</text>
<text x="228" y="261.1">DRAWN</text>
<text x="239.1" y="261.1">Tom Williams</text>
<text x="228.2" y="269.4">APPV'D</text>
<text x="228.2" y="265.3">CHK'D</text>
<text x="228.3" y="273.8">MFG</text>
<text x="228.5" y="278.1">Q.A</text>
<text x="283.4" y="277.5">MATERIAL:</text>
<text x="327.9" y="278.6">DWG NO.2</text>
<text x="283.4" y="290.5">WEIGHT:</text>
<text x="372.3" y="290.6">SHEET 1 OF 1</text>
</g>
</svg>
